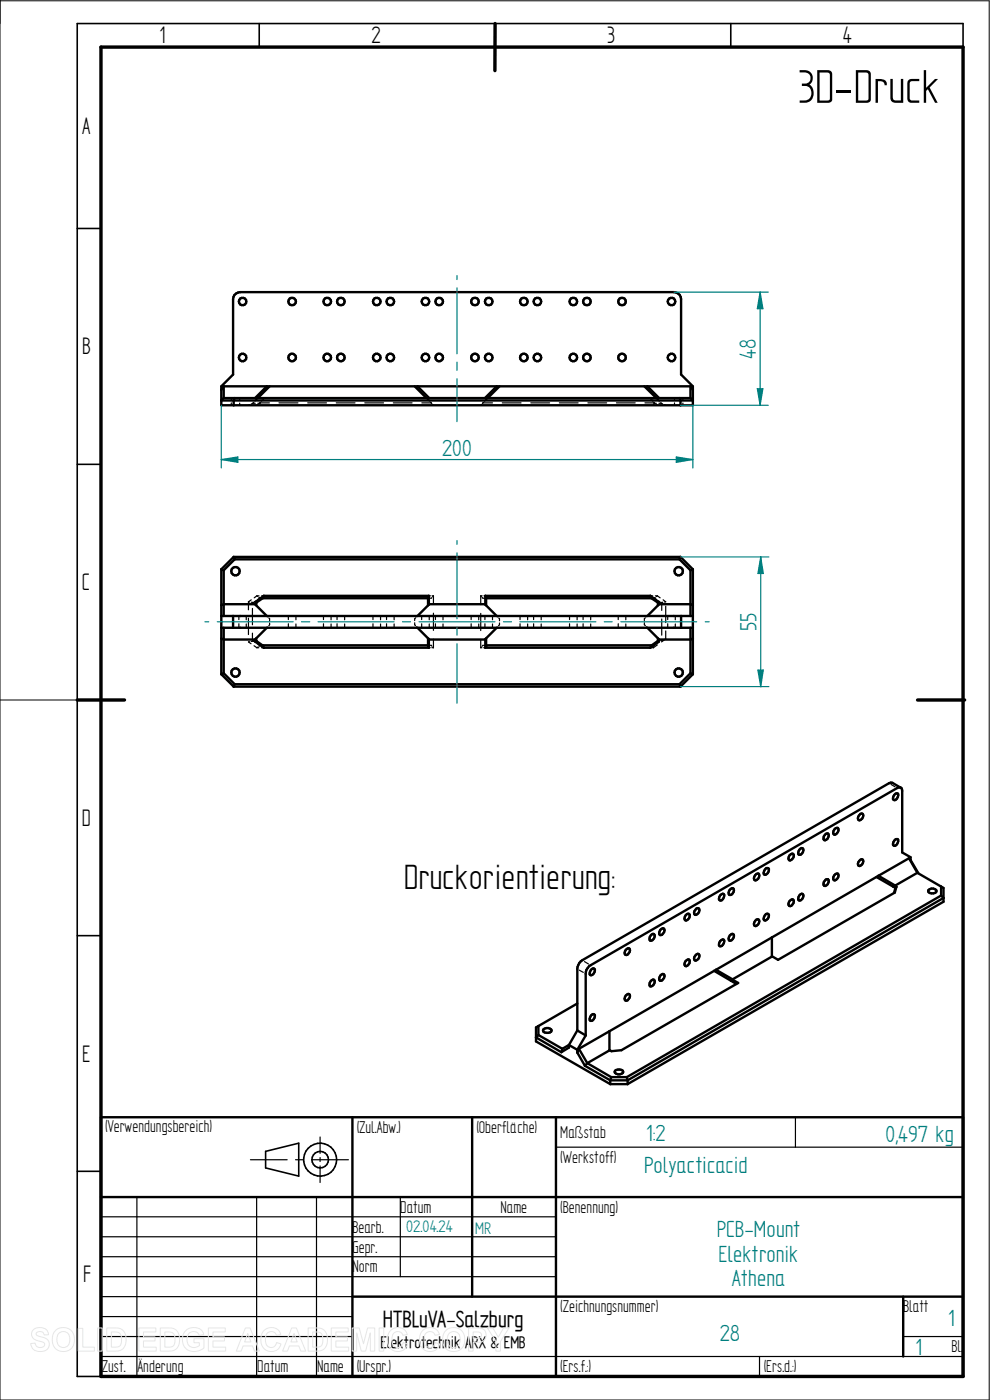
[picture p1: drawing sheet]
<svg xmlns="http://www.w3.org/2000/svg" width="210mm" height="297mm" viewBox="0 0 210 297" stroke-linecap="round" stroke-linejoin="round" font-family="sans-serif">
<path d="M0 0v297h209.8v-296.8h-209.8M0 148.5h16.4" fill="none" stroke="#000" stroke-width=".21"/>
<g fill="none" stroke="#000" stroke-width=".34">
<path d="M55 5v5M105 5v5M155 5v5M204.3 10v-5h-187.9v287h5M16.4 48.5h5M16.4 98.5h5M16.4 148.5h5M16.4 198.5h5M16.4 248.5h5M56.3 244.3l7.1-1.8v7l-7.1-1.7z"/>
<circle cx="67.9" cy="246" r="3.5"/>
<circle cx="67.9" cy="246" r="1.76"/>
</g>
<path d="M21.4 10h182.9v282h-182.9zM105 5v10M16.4 148.5h10M194.6 148.5h10" fill="none" stroke="#000" stroke-width=".72"/>
<g fill="none" stroke="#000" stroke-width=".51">
<path d="M49.7 62.6l.8-.5 .5-.1h92a1.55 1.55 0 0 1 1.5 1.5v16l2.5 2.5v4h-100.1v-4l2.5-2.5v-16zM47.5 82h99M47.5 82v2.5M47.5 84.5h99M47.5 84.5l-.6 .5h100.1l-.5-.5M47.5 82l-.6 .7M49.8 84.5l-.2 .5v1M56.6 82l-2.5 2.5M57.2 82l-2.5 2.5M88 82l2.5 2.5M88.6 82l2.5 2.5M105.4 82l-2.5 2.5"/>
<path d="M106 82l-2.5 2.5M136.7 82l2.5 2.5M137.3 82l2.5 2.5M144.1 84.5l.3 .5v1M146.5 82v2.5M146.5 82l.5 .7M49.6 118.2l-2.7 2.6M49.6 118.2h94.8M49.6 118.2l.2 .5M49.8 118.7h94.3M49.8 118.7l-2.3 2.3M144.1 118.7l2.4 2.3"/>
<path d="M144.4 118.2l2.6 2.6M144.4 118.2l-.3 .5M46.9 120.8v22.2M46.9 133.2h100.1M46.9 130.7h100.1M46.9 128.4l.6-.2h6.6l2.5 2.5M46.9 120.8l.6 .2M47.5 121v9.7M47.5 133.2v9.6M49.4 130.7v2.5M54.2 127.7l.2 .7M54.2 127.7v.6"/>
<path d="M54.2 135.6v.6M54.2 136.2l1.8 1.2M54.4 135.4l-.2 .8M54.4 136l1.4 1 .2 .4M55.7 126.9h35.1M55.7 136.9h35.1M56 126.4h35M56 126.4l-1.8 1.3M56 126.4l-.2 .5-1.4 .9M56 137.4h35M56.6 133.2l-2.5 2.5h-6.6l-.6-.2M88.6 133.2l2.5 2.5h11.8l2.5-2.5"/>
<path d="M88.6 130.7l2.5-2.5h11.8l2.5 2.5M90.8 135.4v1.7l.2 .3M91 126.4l-.2 .4v1.6M91 126.4v1.9M91 135.6v1.8M103 126.4h35M103 126.4v1.9M103 135.6v1.8M103 126.4l.1 .4v1.6M103 137.4h35M103.1 126.9h35.1M103.1 135.4v1.7l-.1 .3"/>
<path d="M103.1 136.9h35.1M137.3 133.2l2.5 2.5h6.7l.5-.2M138 126.4l1.7 1.3M138 126.4l.1 .5 1.5 .9M139.6 135.4l.1 .8M139.6 136l-1.5 1-.1 .4M139.7 127.7v.6M139.7 135.6v.6M139.7 127.7l-.1 .7M139.7 136.2l-1.7 1.2M144.5 130.7v2.5M146.5 121v9.7"/>
<path d="M146.5 133.2v9.6M147 120.8v22.2M147 128.4l-.5-.2h-6.7l-2.5 2.5M147 120.8l-.5 .2M46.9 143l2.7 2.7M47.5 142.8l2.3 2.4M47.5 142.8l-.6 .2M49.6 145.7h94.8M49.8 145.2h94.3M49.8 145.2l-.2 .5M144.1 145.2l.3 .5M146.5 142.8l-2.4 2.4"/>
<path d="M146.5 142.8l.5 .2M147 143l-2.6 2.7M175.2 176.9l.4-.1a.92 .92 0 0 1-.8 1.4 .97 .97 0 0 1 .4-1.3zM177.2 175.7l.5-.1a.92 .92 0 0 1-.8 1.4 .87 .87 0 0 1 .3-1.3zM182.5 172.7l.5-.1a.89 .89 0 0 1-.8 1.4 .87 .87 0 0 1 .3-1.3zM189.9 168.4l.5-.1a.97 .97 0 0 1-.8 1.4 .87 .87 0 0 1 .3-1.3zM189.9 178.1l.5-.1a.97 .97 0 0 1-.8 1.4 .87 .87 0 0 1 .3-1.3zM191.1 167.1l-1.8-1-.7 .1-65.1 37.5a2.24 2.24 0 0 0-1 1.9v13M138.3 198.2h.4a.92 .92 0 0 1-.8 1.4 .97 .97 0 0 1 .4-1.4zM140.1 197.3l.5-.4 .2 .1a.92 .92 0 0 1-.8 1.4 .83 .83 0 0 1 .1-1.1zM145.5 194.2l.2-.3h.5a.89 .89 0 0 1-.8 1.3 .77 .77 0 0 1 .1-1zM147.7 192.7h.5a.89 .89 0 0 1-.8 1.4 .87 .87 0 0 1 .3-1.4z"/>
<path d="M152.8 199.6l.5-.3h.2a.97 .97 0 0 1-.8 1.4 .83 .83 0 0 1 .1-1.1zM152.8 189.9l.5-.3 .2 .1a.93 .93 0 0 1-.8 1.3 .77 .77 0 0 1 .1-1.1zM154.8 198.5l.5-.4 .2 .1a.92 .92 0 0 1-.8 1.4 .83 .83 0 0 1 .1-1.1zM154.8 188.8l.5-.4 .2 .1a.92 .92 0 0 1-.8 1.4 .83 .83 0 0 1 .1-1.1zM160.2 185.7l.2-.3 .5-.1a.91 .91 0 0 1-.8 1.4 .77 .77 0 0 1 .1-1zM160.2 195.4l.2-.3h.5a.89 .89 0 0 1-.8 1.3 .77 .77 0 0 1 .1-1zM162.5 193.9h.4a.89 .89 0 0 1-.8 1.3 .97 .97 0 0 1 .4-1.3zM162.5 184.2h.4a.89 .89 0 0 1-.8 1.3 .97 .97 0 0 1 .4-1.3zM163.7 198.9v4l-8.3 4.9M167.5 191.1l.5-.3h.2a.89 .89 0 0 1-.8 1.4 .77 .77 0 0 1 .1-1.1zM167.5 181.4l.5-.3h.2a.89 .89 0 0 1-.8 1.4 .77 .77 0 0 1 .1-1.1zM169.6 189.9l.5-.3 .2 .1a.89 .89 0 0 1-.8 1.3 .86 .86 0 0 1 .1-1.1z"/>
<path d="M169.8 180h.5a.89 .89 0 0 1-.8 1.3 .92 .92 0 0 1 .3-1.3zM175.2 186.6l.4-.1a.92 .92 0 0 1-.8 1.4 .97 .97 0 0 1 .4-1.3zM177.2 185.4l.5-.1a.91 .91 0 0 1-.8 1.4 .87 .87 0 0 1 .3-1.3zM182.3 182.6l.5-.3h.2a.89 .89 0 0 1-.8 1.4 .73 .73 0 0 1 .1-1.1zM185.9 186.1l3.6 2M186.4 185.8l-34.5 19.9M186.4 185.8l3.5 2.1M189.5 188.1l.5 .3M189.7 187.9l.5 .2M189.7 187.9h.2M189.7 187.9l-.2 .2M189.9 188.4l-.2 1"/>
<path d="M190.2 188.1l-.4 1.3-24.7 14.2-1.4-.7M190.2 188.1l-.2 .3M192.8 182.1l1.8 3.1M192.8 182.1l.4 .4M192.8 182.1l-6.4 3.7M193.2 182.5v-.6l-1.8-1.1v-13l-.2-.6-.5-.2-65.4 37.8a2.25 2.25 0 0 0-1.1 1.8v13.1M193.2 182.5l1.6 2.8M194.6 185.2l-4.7 2.7M194.6 185.2l5 2.9M197 188.8a1.07 1.07 0 0 1 1.7 .2 1.01 1.01 0 0 1-1.8 0zM199.6 188.1l.6 .3v2.9l-67.1 38.7M199.6 188.1v1.9"/>
<path d="M199.6 190l-66.6 38.5M199.6 190l.6 .5-67.1 38.7M114.2 217.7l-.5 .3v2.9l15.8 9.1M114.2 219.6l-.5 .5 5.4 3.1M114.2 217.7v1.9M114.2 219.6l5.1 2.9M115.3 218.4a1.12 1.12 0 0 1 1.7 .2 1.05 1.05 0 0 1-1.8 0zM122.5 218.6l1.7 1.1M122.5 218.6l-1.8 3.1M122.5 212.9l-8.3 4.8M124.2 219.7l-1.7 3M125.3 205.8l.5-.4 .2 .1a.92 .92 0 0 1-.7 1.4 .83 .83 0 0 1 0-1.1z"/>
<path d="M125.6 215.3l.4-.1a.92 .92 0 0 1-.7 1.4 .89 .89 0 0 1 .3-1.3zM129.3 218.8v4l-4.7 2.8M132.8 211.2l.5-.3h.2a.89 .89 0 0 1-.8 1.4 .77 .77 0 0 1 .1-1.1zM132.8 201.5l.5-.3h.2a.89 .89 0 0 1-.8 1.4 .77 .77 0 0 1 .1-1.1zM138 208.2l.5-.4 .2 .1a.92 .92 0 0 1-.8 1.4 .92 .92 0 0 1 .1-1.1zM140.1 207l.5-.4 .2 .1a.92 .92 0 0 1-.8 1.4 .83 .83 0 0 1 .1-1.1zM145.5 203.9l.5-.4 .2 .1a.89 .89 0 0 1-.8 1.3 .77 .77 0 0 1 .1-1zM147.5 202.7l.5-.3h.2a.89 .89 0 0 1-.8 1.4 .73 .73 0 0 1 .1-1.1zM151.5 206l3.6 2.1M151.9 205.7l-29.1 16.8M151.9 205.7l3.5 2.1M155.1 208.1l1.1 .6"/>
<path d="M155.3 207.8l1.3 .7-24.8 14.3-2.1 .2-.4-.2M155.3 207.8h.1M155.3 207.8l-.2 .3M21.4 237h182.9v55h-182.9zM74.8 237v55M100.2 237v38.1M117.9 237v55M119.3 222.5l-.2 .7M120.7 221.7l1.8 1M120.7 221.7v.5l-1.6 1M120.7 221.7l-1.4 .8M122.5 222.7v.6"/>
<path d="M122.5 223.3l1.6 2.8M122.8 222.5l1.8 3.1M122.8 222.5l-.3 .8M124.1 226.1l5.4 3.1M124.6 225.6l5.1 2.9M124.6 225.6l-.5 .5M129.5 230h3.6M129.5 229.2v.8M129.5 229.2h3.6M129.7 228.5h3.3M129.7 228.5l-.2 .7M130.5 227.2a1.16 1.16 0 0 1 1.7 .2 1.05 1.05 0 0 1-1.8 0z"/>
<path d="M133 228.5l.1 .7M133.1 229.2v.8M21.4 254h182.9M74.8 275.1h129.5M191.6 275.1v12.7"/>
<circle cx="51.4" cy="64" r=".79"/>
<circle cx="51.4" cy="75.9" r=".79"/>
<circle cx="62" cy="75.8" r=".8"/>
<circle cx="62" cy="64" r=".8"/>
<circle cx="69.4" cy="64" r=".8"/>
<circle cx="69.4" cy="75.8" r=".8"/>
<circle cx="72.3" cy="63.9" r=".8"/>
<circle cx="72.3" cy="75.8" r=".8"/>
<circle cx="79.9" cy="64" r=".8"/>
<circle cx="79.9" cy="75.8" r=".8"/>
<circle cx="82.8" cy="63.9" r=".8"/>
<circle cx="82.8" cy="75.8" r=".8"/>
<circle cx="90.3" cy="63.9" r=".8"/>
<circle cx="90.3" cy="75.8" r=".8"/>
<circle cx="93.2" cy="75.8" r=".8"/>
<circle cx="93.2" cy="64" r=".8"/>
<circle cx="100.8" cy="63.9" r=".8"/>
<circle cx="100.8" cy="75.8" r=".8"/>
<circle cx="103.7" cy="63.9" r=".8"/>
<circle cx="103.7" cy="75.8" r=".8"/>
<circle cx="111.1" cy="63.9" r=".8"/>
<circle cx="111.1" cy="75.8" r=".8"/>
<circle cx="114" cy="63.9" r=".8"/>
<circle cx="114" cy="75.8" r=".8"/>
<circle cx="121.6" cy="63.9" r=".8"/>
<circle cx="121.6" cy="75.8" r=".8"/>
<circle cx="124.5" cy="75.8" r=".8"/>
<circle cx="124.5" cy="63.9" r=".8"/>
<circle cx="132" cy="63.9" r=".8"/>
<circle cx="132" cy="75.8" r=".8"/>
<circle cx="142.5" cy="75.9" r=".79"/>
<circle cx="142.5" cy="64" r=".79"/>
<circle cx="50" cy="121.2" r=".89"/>
<circle cx="144" cy="121.2" r=".89"/>
<circle cx="50" cy="142.7" r=".89"/>
<circle cx="144" cy="142.7" r=".89"/>
</g>
<g fill="none" stroke="#000" stroke-width=".25">
<path d="M49.1 84.5v.4M49.1 85.5v.5M50.8 84.5v.5M50.8 85.5v.5M53 85.9l-.3 .1M53.6 85.6h.5M53.6 85.6l-.3 .1M53.8 85.3l-.2 .3M54.2 84.5h.1M54.3 84.9h.4M54.3 84.7l.1 .1M54.5 84.7l-.4 .4"/>
<path d="M54.7 85.9l-.2 .1M54.7 85.6h.5M54.7 84.5h-.1M55.1 85.5h2M55.1 85.5l.1 .1M55.2 85.6l-.3 .1M55.2 85.3l-.1 .2M55.3 84.9h.5M55.6 85l-.1 .1M55.7 85h.1M55.8 84.9h.1M55.8 84.8v.1"/>
<path d="M56 84.5l-.1 .1M59.2 85.5h4M65.3 85.5h4M71.3 85.5h4M77.4 85.5h4M83.4 85.5h4M89.5 85.5h2M90.5 84.5l.1 .1M90.8 84.9h.1M90.8 84.7v.1h-.1M91 85h.1M91 85l.1 .1"/>
<path d="M91 84.5h-.1M91.3 85.3l.2 .2M91.5 85.5l.1 .1M91.8 85.9l.1 .1M102.1 85.8l-.1 .2M102.4 85.5l-.1 .1M102.4 85.5h2.1M102.6 85.3l-.2 .2M103 85l-.2 .1M103 84.5h.1M103 84.9h.1M103 84.7l.1 .1"/>
<path d="M103.1 84.8h.1M103.2 84.7l-.1 .1M103.5 84.5h-.1M106.6 85.5h3.9M112.6 85.5h4M118.7 85.5h3.9M124.7 85.5h4M130.8 85.5h3.9M136.8 85.5h2M138 84.5v.1M138.1 84.8v.1M138.1 84.9h.5"/>
<path d="M138.2 84.9h.1M138.3 85h.1M138.3 85l.1 .1M138.6 85.9v.1M138.6 85.3l.2 .2M138.8 85.5l-.1 .1M139.1 84.9h.6M139.2 85.6h-.4h.2M139.2 85.8l.2 .2M139.2 84.5l.1 .1M139.5 84.8l.4 .3M139.6 84.7v.1"/>
<path d="M139.7 84.5h.1M139.8 85.6h.5M140.2 85.4l.4 .3M140.9 85.9l.3 .1M143.1 84.5v.4M143.1 85.5v.5M144.9 84.5v.5M144.9 85.5v.5M50.7 130.7v.7M50.7 132.3v.9M52.2 130.7v.8M52.2 132.4v.8"/>
<path d="M52.7 127.7v1.7M52.7 131.1v3.5M52.7 127.7h.3M53 136.1l-.3 .1 .6 .4M53.3 127.3l-.6 .4M53.3 127.8h.3M53.6 127.8h.1M53.6 129.1v3.4M53.6 134.3v1.7l-.3 .1M53.6 136h.1M53.6 135.9h.1M53.6 127.9h.1"/>
<path d="M53.6 135.9h.2M53.6 135.9l.5 .4M53.9 137l.6 .4M54.1 127.9h.2M54.1 135.9l.3 .1M54.1 127.6l-.5 .3h.2M54.3 127.9h.1M54.3 127.8h.1M54.3 136h.1M54.4 136h.1M54.4 127.8l-.1 .1M54.5 126.4l-.6 .4"/>
<path d="M54.5 126.4h.4M54.5 137.4h.4M54.5 126.4l.2 .1M54.7 137.3l-.2 .1M54.7 136.7l.5 .3M54.9 126.7l.3 .2M55.1 126.9h.2M55.2 126.9h.1M55.2 126.9l-.5 .3M55.2 137l-.3 .1M55.2 136.9v.1M55.5 136.9h.2"/>
<path d="M55.5 137.4h.5M55.5 126.4h.5M55.5 126.9h.2M55.6 126.9h.1M55.7 136.9h.1M55.7 126.9h.1M55.8 137h.1M56.6 130.7l.2 .2M56.8 133l-.2 .2M57 131.1l.2 .2v.4M57.2 132.2l-.2 .6M61.2 130.7v.7"/>
<path d="M61.2 132.3v.9M62.8 130.7v.8M62.8 132.4v.8M68.6 130.7v.7M68.6 132.3v.9M70.2 130.7v.8M70.2 132.4v.8M71.5 130.7v.7M71.5 132.3v.9M73.1 130.7v.8M73.1 132.4v.8M79.1 130.7v.7"/>
<path d="M79.1 132.3v.9M80.7 130.7v.8M80.7 132.4v.8M82 130.7v.7M82 132.3v.9M83.6 130.7v.8M83.6 132.4v.8M88 132.1v.4l.1 .2M88.2 131.1l-.2 .2v.4M88.3 133l.3 .2M88.6 130.7l-.2 .2M89.5 130.7v.7"/>
<path d="M89.5 132.3v.9M90.8 136.9h.1M90.8 126.8h.1M90.8 126.9h.1M90.8 137h.1M90.9 136.9h.1M90.9 126.9h.1M91 126.9h.1M91 136.9h.1M91 126.4h.3M91 137.4h.3M91.1 130.7v.8"/>
<path d="M91.1 132.4v.8M91.3 136.9l.3 .2M91.6 137.4h.3M91.6 126.8l-.2 .1M91.7 126.4h.2M91.8 137.3l.1 .1M91.9 126.4v1.8M91.9 130.1v3.6M91.9 135.6v1.8M91.9 126.4l-.1 .2M92.4 130.7v.7M92.4 132.3v.9"/>
<path d="M94 130.7v.8M94 132.4v.8M99.9 130.7v.7M99.9 132.3v.9M101.6 130.7v.8M101.6 132.4v.8M102 126.4v1.9M102 130.1v3.7M102 135.6v1.8M102 126.4h.3M102 137.4h.2M102 126.4l.1 .2"/>
<path d="M102.1 137.2l-.1 .2M102.3 126.7l.3 .2M102.6 136.9l-.3 .2M102.6 137.4h.4M102.7 126.4h.3M102.8 136.9h.2M102.8 126.9h.2M102.9 130.7v.7M102.9 132.3v.9M103 136.9h.1M103 126.9h.1M103 136.9v.1"/>
<path d="M103.1 126.9h.1M103.1 137.1h.1M103.1 126.8h-.1M104.5 130.7v.8M104.5 132.4v.8M105.4 130.7l.1 .2M105.5 133l-.1 .2M105.8 131.1l.2 .2v.4M106 132.2v.3l-.3 .3M110.3 130.7v.7M110.3 132.3v.9M111.9 130.7v.8"/>
<path d="M111.9 132.4v.8M113.2 130.7v.7M113.2 132.3v.9M114.8 130.7v.8M114.8 132.4v.8M120.8 130.7v.7M120.8 132.3v.9M122.4 130.7v.8M122.4 132.4v.8M123.7 130.7v.7M123.7 132.3v.9M125.3 130.7v.8"/>
<path d="M125.3 132.4v.8M131.1 130.7v.7M131.1 132.3v.9M132.8 130.7v.8M132.8 132.4v.8M136.7 132.1v.4l.2 .2M136.9 131.1l-.2 .2v.4M137.1 133l.2 .2M137.3 130.7l-.1 .2M138 126.4h.5M138 137.4h.1M138.1 126.9h.1"/>
<path d="M138.2 136.9h.1M138.2 136.9h.2M138.2 126.9h.3M138.3 126.9h.1M138.3 136.9h.1M138.4 137.4h.2M138.6 136.9h.2l-.1 .2M138.6 137.3v.1M138.7 126.9h.1M138.8 126.9h.1M139 126.7l-.2 .2 .4 .3M139 126.4h.4"/>
<path d="M139.4 136.8l-.8 .6M139.4 126.4l.6 .4M139.4 126.4l-.2 .2M139.6 127.8h.1M139.6 127.8l.2 .1M139.6 127.9h.1M139.6 136h.1M139.7 135.9h.1M139.7 135.9h.2M139.7 135.9l-.1 .1M139.8 127.6l.5 .3M140.1 127.9h.2"/>
<path d="M140.3 127.9h.1M140.3 127.8h.1M140.4 131.3v3.4M140.6 135.8l-.4 .1M140.6 127.8h-.2v1.7M140.7 127.3l.5 .4h-.3M141.2 135.6l-.9 .6M141.2 128.6v3.5M141.2 133.9v1.7M141.2 135.6l-.3 .1M141.6 130.7v.7M141.6 132.3v.9"/>
<path d="M143.3 130.7v.8M143.3 132.4v.8M189 166.4l.9 .5M122.9 205.8l.8 .5M124 204l.8 .5M168.7 237v6.4M21.4 258.1h96.5M29 254v38M53.1 246h7.8M54.4 254v38M62.7 246h1.7M66.2 246h7.7"/>
<path d="M67.1 254v38M67.9 241.2v3.5M67.9 245.6v.8M67.9 247.4v3.5M84.9 254v16.8M117.9 243.4h86.4M21.4 270.8h96.5M21.4 266.6h96.5M21.4 262.4h96.5M21.4 275.1h53.4M21.4 279.3h53.4M21.4 287.8h182.9"/>
<path d="M21.4 283.5h53.4M161.1 287.8v4.2M191.6 283.5h12.7"/>
</g>
<path d="M143 62h20M161.2 62l.6 3.5h-1.1zM144.4 86h18.6" fill="none" stroke="#008080" stroke-width=".25"/>
<path d="M161.2 62l.6 3.5h-1.1z" fill="#008080"/>
<path d="M160.7 82.5h1.1l-.6 3.5z" fill="none" stroke="#008080" stroke-width=".25"/>
<path d="M160.7 82.5h1.1l-.6 3.5z" fill="#008080"/>
<path d="M161.2 62v24M46.9 86v13.3M143.5 96.9l3.5 .6-3.5 .6zM147 86v13.3" fill="none" stroke="#008080" stroke-width=".25"/>
<path d="M143.5 96.9l3.5 .6-3.5 .6z" fill="#008080"/>
<path d="M46.9 97.5l3.6-.6v1.2z" fill="none" stroke="#008080" stroke-width=".25"/>
<path d="M46.9 97.5l3.6-.6v1.2z" fill="#008080"/>
<path d="M46.9 97.5h100.1M144.4 118.2h18.7M161.4 118.2l.5 3.5h-1.1zM144.4 145.7h18.7" fill="none" stroke="#008080" stroke-width=".25"/>
<path d="M161.4 118.2l.5 3.5h-1.1z" fill="#008080"/>
<path d="M160.8 142.2h1.1l-.5 3.5z" fill="none" stroke="#008080" stroke-width=".25"/>
<path d="M160.8 142.2h1.1l-.5 3.5z" fill="#008080"/>
<g fill="none" stroke="#008080" stroke-width=".25">
<path d="M96.9 58.5v.8M96.9 61.1v14M96.9 76.8v1.8M96.9 80.3v9.2M96.9 114.7v.8M96.9 117.3v14M161.4 118.2v27.5M43.5 131.9h.8M46.1 131.9h16.1M64 131.9h1.7M67.5 131.9h16.1M85.4 131.9h1.7"/>
<path d="M88.9 131.9h16.1M96.9 133.1v1.6M96.9 136.6v12.6M106.8 131.9h1.7M110.3 131.9h16.1M128.2 131.9h1.7M131.7 131.9h16.1M149.6 131.9h.9"/>
</g>
<g fill="none" stroke="#e6e6e6" stroke-width=".21">
<path d="M7.1 282.1a2.02 2.02 0 0 1 3.1 .7l.1 .4h-.9a.9 .9 0 0 0-.8-.7 .9 .9 0 0 0-.9 .5l.1 .3 .5 .2a2.15 2.15 0 0 1 2.1 1.4 1.72 1.72 0 0 1-2.3 1.8l-.7-.2-.7-.7-.2-.8 1-.1a1.06 1.06 0 0 0 .9 1 1.06 1.06 0 0 0 1.1-.7 1.66 1.66 0 0 0-1.6-.8 1.37 1.37 0 0 1-.8-2.3zM11.8 282.3a2.46 2.46 0 0 1 3.1-.2 2.46 2.46 0 0 1 .8 3 2.4 2.4 0 0 1-3.1 1.5 2.4 2.4 0 0 1-1.5-3.1l.2-.5zM12.4 282.9a1.39 1.39 0 0 1 1.7-.3 1.39 1.39 0 0 1 .7 1.6 1.41 1.41 0 0 1-1.4 1.7 1.41 1.41 0 0 1-1.3-1.7l.1-.8zM16.6 281.8h1v4h2.4v.8h-3.4zM20.7 281.7h1v4.9h-1zM22.6 281.7h1.9a2.2 2.2 0 0 1 2.2 2.8 2.02 2.02 0 0 1-2.2 2.1h-1.9zM23.6 282.6a1.8 1.8 0 0 1 2 .5 2.09 2.09 0 0 1-.4 2.6l-1.6 .1zM29.5 281.7h3.6v.9h-2.7v1h2.5v.9h-2.5v1.3h2.7v.8h-3.6zM34 281.7h1.8a2.2 2.2 0 0 1 2.3 2.8 2.02 2.02 0 0 1-2.2 2.1h-1.9zM35 282.6a1.8 1.8 0 0 1 1.9 .5 2.09 2.09 0 0 1-.4 2.6l-1.5 .1zM39.4 282.3a2.33 2.33 0 0 1 3.8 .8l-1 .2a1.37 1.37 0 0 0-1.6-.7 1.37 1.37 0 0 0-.9 1.5 1.56 1.56 0 0 0 .8 1.6 1.56 1.56 0 0 0 1.8-.2v-.6h-1.2v-.9h2.2v2a2.65 2.65 0 0 1-3.1 .5 2.65 2.65 0 0 1-1.5-2.7l.3-1zM44.2 281.7h3.6v.9h-2.6v1h2.4v.9h-2.4v1.3h2.7v.8h-3.7z"/>
<path d="M52 281.7h1.1l1.9 4.9h-1l-.4-1.1h-2l-.4 1.1h-1.1zM52.6 282.9l.6 1.8h-1.3zM56 282.3a2.12 2.12 0 0 1 3.6 .8l-1 .2a1.24 1.24 0 0 0-1.6-.7 1.24 1.24 0 0 0-.7 1.6 1.28 1.28 0 0 0 .4 1.4 1.28 1.28 0 0 0 1.6 0l.4-.8 .9 .3a2.19 2.19 0 0 1-2.5 1.6 2.19 2.19 0 0 1-1.8-2.5l.1-.9zM61.9 281.7h1l2 4.9h-1.1l-.4-1.1h-2l-.4 1.1h-1.1zM62.4 282.9l.7 1.8h-1.4zM65.4 281.7h1.8a2.2 2.2 0 0 1 2.3 2.8 2.02 2.02 0 0 1-2.3 2.1h-1.8zM66.3 282.6a1.8 1.8 0 0 1 2 .5 2.09 2.09 0 0 1-.4 2.6l-1.6 .1zM70.3 281.7h3.6v.9h-2.7v1h2.5v.9h-2.5v1.3h2.8v.8h-3.7zM74.7 281.7h1.5l.9 3.4 .9-3.4h1.5v4.9h-.9l-.1-3.8-.9 3.8h-1l-.9-3.8-.1 3.8h-.9zM80.4 281.7h1v4.9h-1zM82.8 282.3a2.12 2.12 0 0 1 3.6 .8l-.9 .2a1.24 1.24 0 0 0-1.6-.7 1.24 1.24 0 0 0-.8 1.6 1.28 1.28 0 0 0 .5 1.4 1.28 1.28 0 0 0 1.5 0l.4-.8 .9 .3a2.19 2.19 0 0 1-2.5 1.6 2.19 2.19 0 0 1-1.7-2.5l.1-.9zM89.6 282.3a2.12 2.12 0 0 1 3.6 .8l-.9 .2a1.24 1.24 0 0 0-1.6-.7 1.24 1.24 0 0 0-.7 1.6 1.28 1.28 0 0 0 .4 1.4 1.28 1.28 0 0 0 1.5 0l.4-.8 1 .3a2.19 2.19 0 0 1-2.6 1.6 2.19 2.19 0 0 1-1.7-2.5l.1-.9z"/>
<path d="M94.6 282.3a2.46 2.46 0 0 1 3.1-.2 2.46 2.46 0 0 1 .8 3 2.4 2.4 0 0 1-3.1 1.5 2.4 2.4 0 0 1-1.4-3.1l.1-.5zM95.2 282.9a1.39 1.39 0 0 1 1.7-.3 1.39 1.39 0 0 1 .7 1.6 1.41 1.41 0 0 1-1.3 1.7 1.41 1.41 0 0 1-1.4-1.7l.1-.8zM99.4 281.7h1.6a1.61 1.61 0 0 1 2.1 1.5 1.62 1.62 0 0 1-2.1 1.6h-.6v1.8h-1zM100.4 282.6a1.62 1.62 0 0 1 1.7 .3 .7 .7 0 0 1-.1 .8 .7 .7 0 0 1-.7 .2h-.9zM103.4 281.7h1.1l1.2 2 1.1-2h1.2l-1.8 2.9v2h-1v-2z"/>
</g>
<text font-size="11.3" x="169.2" y="21.8">3D-Druck</text>
<text font-size="8.4" x="85.6" y="188.5">Druckorientierung:</text>
<g font-size="5.7">
<text x="33.8" y="9.2">1</text>
<text x="78.8" y="9.2">2</text>
<text x="128.8" y="9.2">3</text>
<text x="178.8" y="9.2">4</text>
<text x="17.4" y="28.4">A</text>
<text x="17.4" y="75.2">B</text>
<text x="17.4" y="125.2">C</text>
<text x="17.4" y="175.2">D</text>
<text x="17.4" y="225.2">E</text>
<text x="17.6" y="271.9">F</text>
</g>
<g font-size="5.6" fill="#008080">
<text x="160.4" y="76.1" transform="rotate(-90 160.4 76.1)">48</text>
<text x="93.8" y="96.6">200</text>
<text x="160.5" y="133.9" transform="rotate(-90 160.5 133.9)">55</text>
<text x="137.1" y="242">1:2</text>
<text x="187.9" y="242.2">0,497 kg</text>
<text x="136.7" y="248.8">Polyacticacid</text>
<text x="152.1" y="262.4">PCB-Mount</text>
<text x="152.4" y="267.6">Elektronik</text>
<text x="155.3" y="272.9">Athena</text>
<text x="201.2" y="281.3">1</text>
<text x="152.7" y="284.6">28</text>
<text x="194.2" y="287.4">1</text>
</g>
<text font-size="5.5" x="81.2" y="281.5">HTBLuVA-Salzburg</text>
<g font-size="4.1">
<text x="22.3" y="240.2">(Verwendungsbereich)</text>
<text x="75.7" y="240.4">(Zul.Abw.)</text>
<text x="101.1" y="240.4">(Oberfläche)</text>
<text x="118.8" y="241.4">Maßstab</text>
<text x="118.8" y="246.7">(Werkstoff)</text>
<text x="84.9" y="257.3">Datum</text>
<text x="106.2" y="257.3">Name</text>
<text x="118.8" y="257.3">(Benennung)</text>
<text x="74.8" y="261.5">Bearb.</text>
<text x="74.8" y="265.7">Gepr.</text>
<text x="74.8" y="270">Norm</text>
<text x="118.8" y="278.4">(Zeichnungsnummer)</text>
<text x="191.6" y="278.4">Blatt</text>
<text x="201.8" y="286.9">Bl.</text>
<text x="21.6" y="291.1">Zust.</text>
<text x="29.2" y="291.1">Änderung</text>
<text x="54.6" y="291.1">Datum</text>
<text x="67.3" y="291.1">Name</text>
<text x="75.7" y="291.1">(Urspr.)</text>
<text x="118.8" y="291.1">(Ers.f.:)</text>
<text x="162" y="291.1">(Ers.d.:)</text>
</g>
<g font-size="4" fill="#008080">
<text x="86.2" y="261.5">02.04.24</text>
<text x="100.8" y="261.7">MR</text>
</g>
<text font-size="4" x="80.7" y="286">Elektrotechnik ARX &amp; EMB</text>
</svg>
